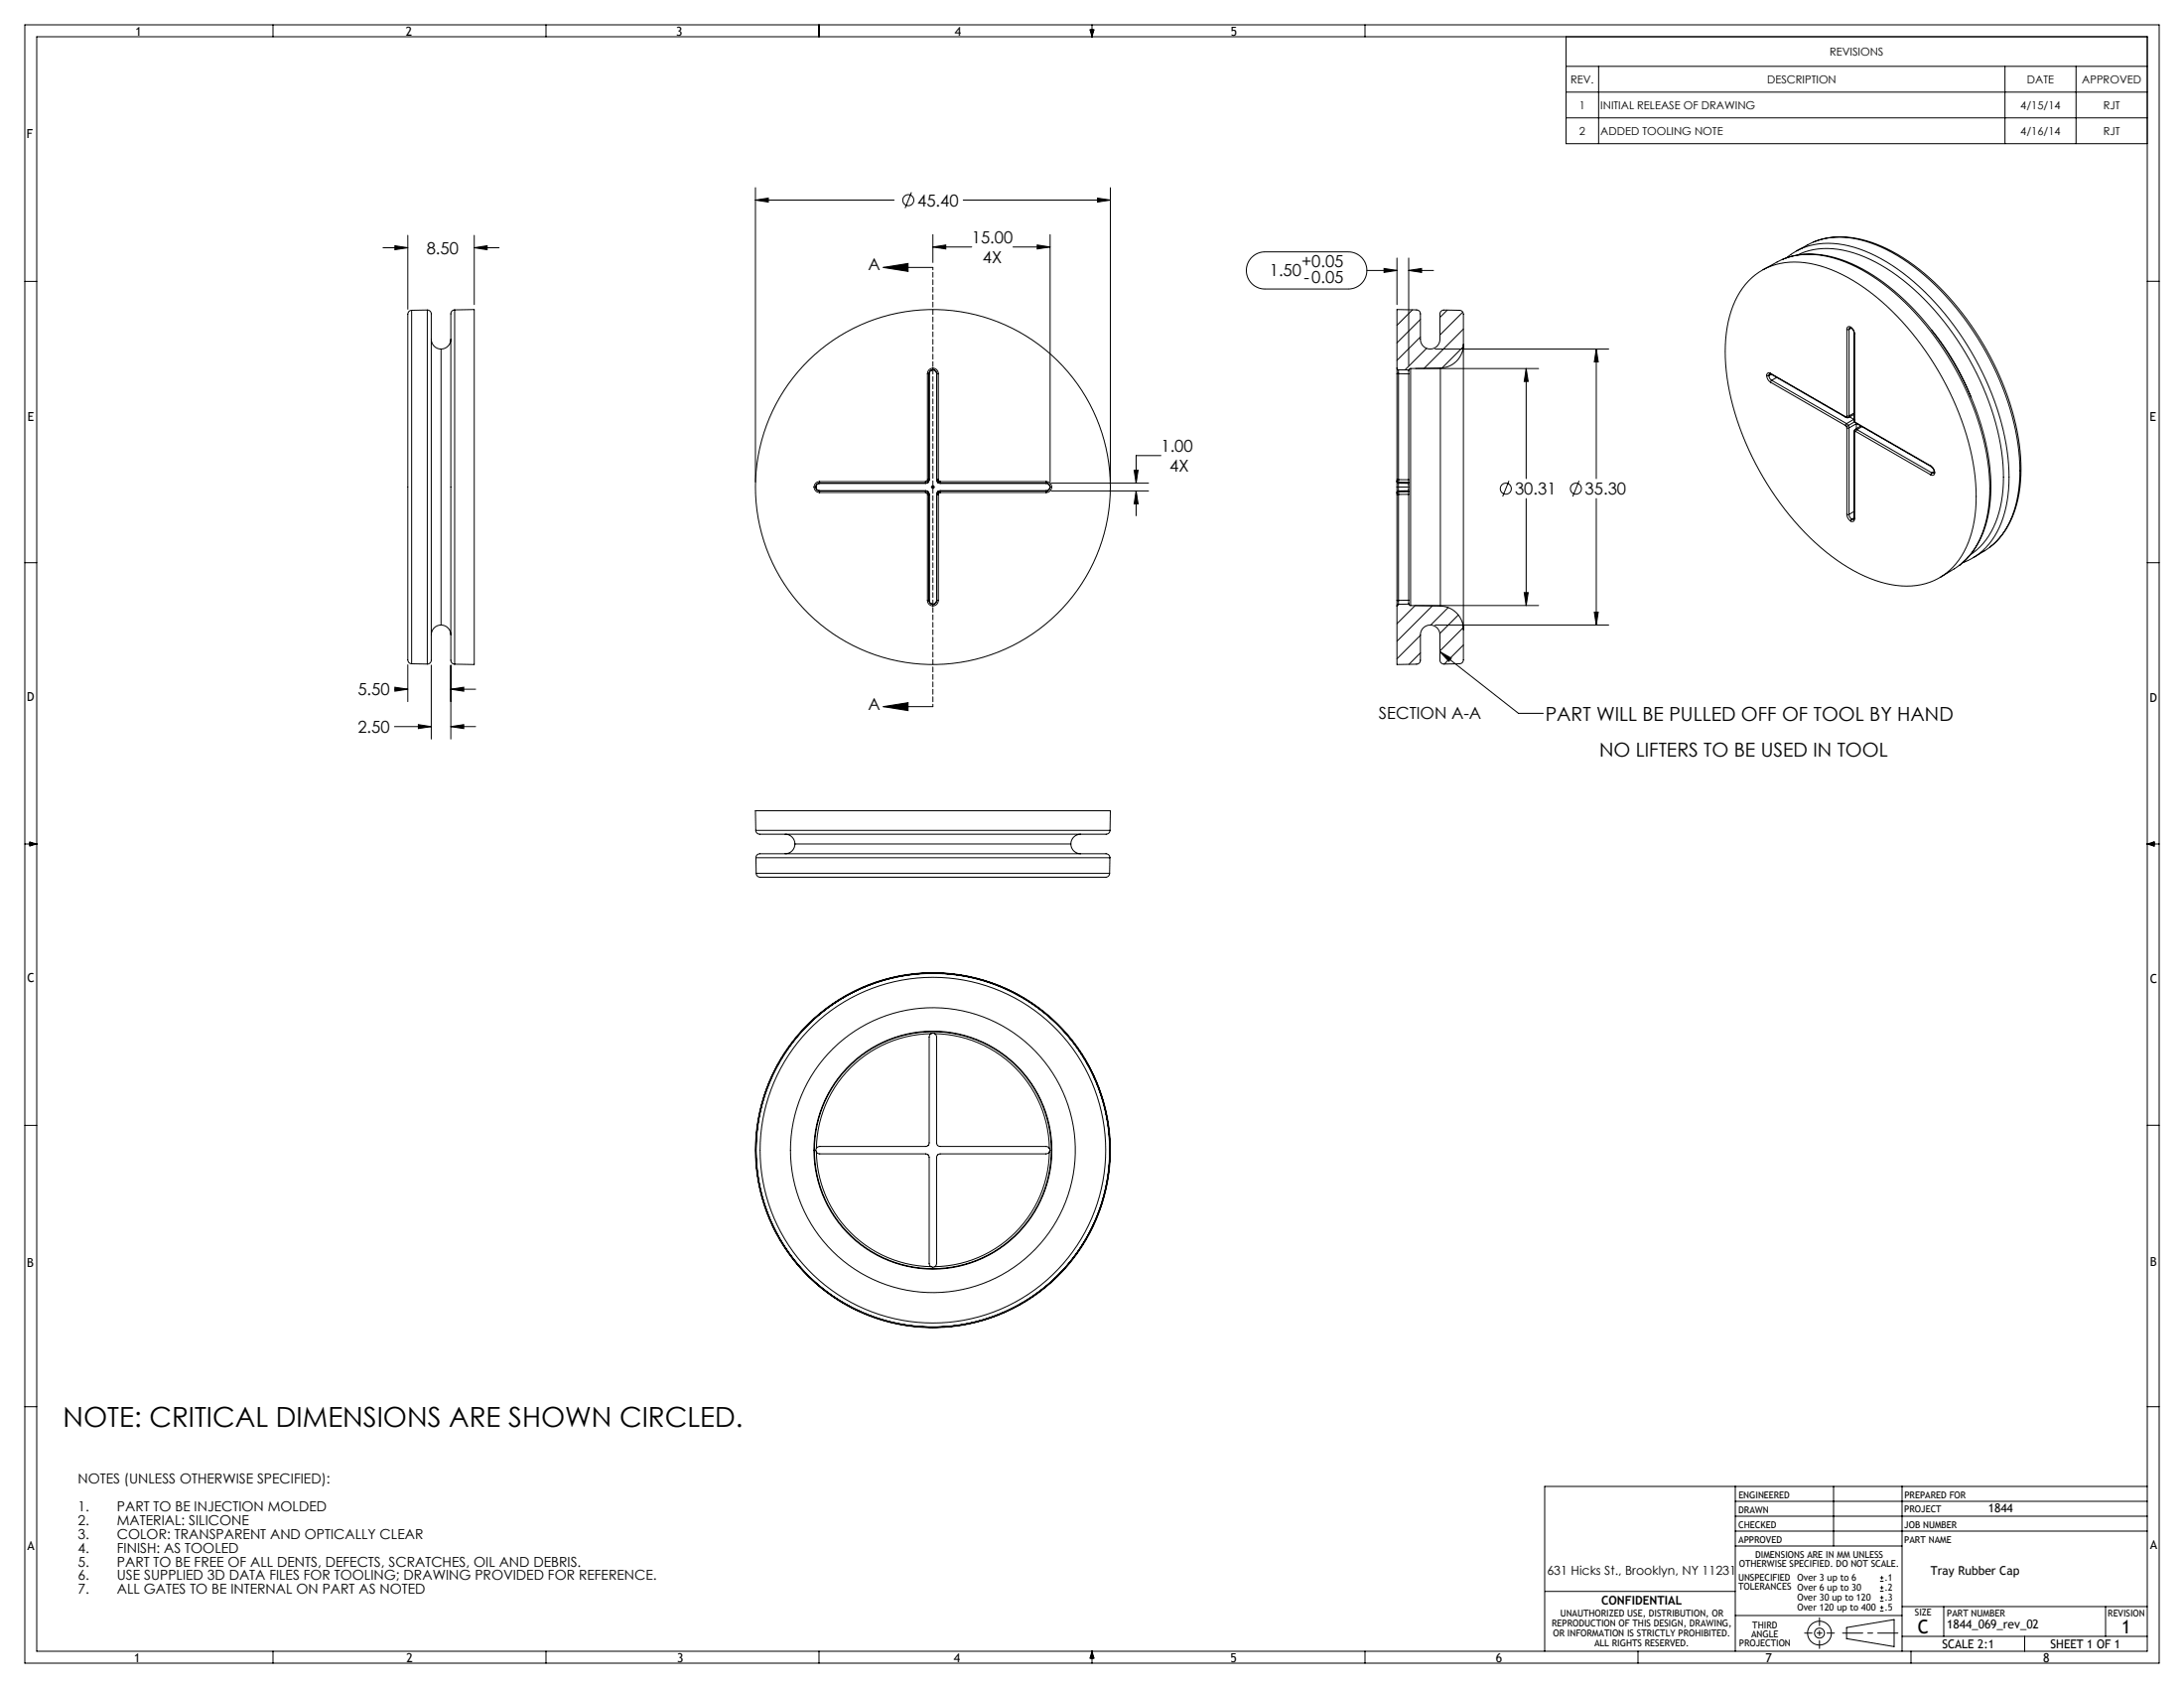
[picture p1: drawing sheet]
<svg xmlns="http://www.w3.org/2000/svg" width="559mm" height="432mm" viewBox="0 0 559 432" stroke-linecap="round" stroke-linejoin="round" font-family="sans-serif">
<g fill="none" stroke="#000" stroke-width=".25">
<path d="M6.3 6.4h546.1v419h-546.1zM9.4 9.4h540v413h-540zM69.8 6.4v3M139.7 6.4v3M209.5 6.4v3M278.9 7.6h1l-.5 1.8zM279.1 7.6l.3 1.8M279.4 6.4v3M279.7 7.6l-.3 1.8M349.2 6.4v3M400.7 9.4v27.4h148.7M400.7 17h148.7"/>
<path d="M409 17v19.8M513 17v19.8M531.2 17v19.8M400.7 30.2h148.7M400.7 23.6h148.7M193.3 51.2l3.3-.5v1zM193.3 48v75.3M193.3 51.2h35.5M233.2 49.2l-1.6 4M246.5 51.2h37.6M280.8 50.7l3.3 .5-3.3 .5zM284.1 48v75.3"/>
<path d="M6.3 72h3.1M98 63.4h6.3M101 62.9l3.3 .5-3.3 .5zM104.3 60.2v18.9M105.3 79.4a1.26 1.26 0 0 0-1 1.7v80.4a39.8 39.8 0 0 0 .2 7.9l.8 .4M105.3 79.4v90.4M109.3 79.3a1.25 1.25 0 0 1 1 1.7v80.5a38.5 38.5 0 0 1-.1 7.9l-.9 .5M109.3 79.3v90.6M109.3 79.3l-4 .1M116.3 79.3a1.26 1.26 0 0 0-1 1.7v80.6a39.9 39.9 0 0 0 .2 7.9l.8 .4M116.3 79.3l5-.1v90.8l-5-.1M116.3 79.3v90.6"/>
<path d="M121.3 63.4l3.3-.5v1zM121.3 60.2v17.7M121.3 63.4h6.4M226 68.4h12.7M226 68.4l6.3-1v2zM238.7 63.2l3.3-.5v1zM238.7 60v7.1M238.7 63.2h9.9M259.2 63.2h9.5M265.4 62.7l3.3 .5-3.3 .5zM268.7 60v63.3M320.3 65.8l1.5-1 1.5-.4h21.7a4.8 4.8 0 0 1 4.7 4.8 4.8 4.8 0 0 1-4.7 4.7h-21.4a4.8 4.8 0 0 1-4.3-2.9 4.8 4.8 0 0 1 1-5.2z"/>
<path d="M349.7 69.2h7.7M354.1 68.7l3.3 .5-3.3 .5zM357.4 66v11.9M360.4 69.2l3.3-.5v1zM360.4 66v27.5M360.4 69.2h6.4M361.4 79.3l-4 3.9M370.3 79.3l-1.9 1.9M374.3 79.8l-5.9 5.9M447.4 71.9a17 17 0 0 1 17-4.2 46.3 46.3 0 0 1 22.2 14.5 73 73 0 0 1 18.9 41.5 29.8 29.8 0 0 1-4.3 19.5 16.5 16.5 0 0 1-17.2 6.4 41.8 41.8 0 0 1-20.9-12.1 74.1 74.1 0 0 1-21.4-42.5 32 32 0 0 1 3.4-20.2zM451.1 69l3.6-2a19.4 19.4 0 0 1 16-.5 51.9 51.9 0 0 1 22 16.6 72.2 72.2 0 0 1 16.3 38.5 29.7 29.7 0 0 1-4.3 19.5l-1.5 1.9-1.8 1.6-4.9 3M456.2 66.3a21.3 21.3 0 0 1 16.2 .6 55.6 55.6 0 0 1 23.2 19.4 69.3 69.3 0 0 1 13.8 36.9 28.3 28.3 0 0 1-4.9 18.2l-1.5 1.8-1.6 1.3"/>
<path d="M458.2 65.1l-1.1 .9M458.3 65.1a17.6 17.6 0 0 1 14.6-2.2 46.2 46.2 0 0 1 22.2 14.5 72.8 72.8 0 0 1 18.8 41.3 29.7 29.7 0 0 1-4.3 19.5 15.7 15.7 0 0 1-6 5.1M459.7 64.2l2.8-1.6a19.4 19.4 0 0 1 16-.5 51.7 51.7 0 0 1 21.9 16.6 72 72 0 0 1 16.3 38.4 29.6 29.6 0 0 1-4.3 19.5l-1.5 1.8-1.8 1.6-4.2 2.6M459.9 65.2a19.4 19.4 0 0 1 15.8 0 53 53 0 0 1 22.8 18.6 69 69 0 0 1 14.1 36.6 28.2 28.2 0 0 1-4.4 17.7l-1.6 1.8-2.4 2M464 61.9a21.2 21.2 0 0 1 16.1 .5 55.2 55.2 0 0 1 23.1 19.3 69.3 69.3 0 0 1 13.9 36.8 28.4 28.4 0 0 1-4.8 18.3l-1.5 1.7-1.7 1.5M549.4 72h3M110.3 86.8a2.5 2.5 0 0 0 2.5 2.5M112.8 89.3v70.6M115.3 86.8a2.5 2.5 0 0 1-2.5 2.5M237.3 95.6h.4M237.3 95.6v27.1M237.7 95.6v27.1"/>
<path d="M237.7 95.6h.1M238.7 94.6a1 1 0 0 1 1 1M238.7 94.2v.4M238.7 94.2a1.4 1.4 0 0 1 1.4 1.4M238.7 94.6a1 1 0 0 0-1 1M238.7 94.2a1.4 1.4 0 0 0-1.4 1.4M238.7 94.6l.6 .3 .3 .7M238.7 94.6h.1M238.7 94.6l-.6 .3-.4 .7M239.6 95.6v27.1M239.7 95.6h.4M239.7 95.6v27.1"/>
<path d="M239.7 95.6h-.1M240.1 95.6v27.1M357.4 95.6h.4M357.4 94.2v1.4M357.4 94.2l.4 .4M357.4 95.6v27.1M357.8 94.6v1M357.8 94.6h2.6M357.8 95.6h2.6M357.8 95.6v27.1M360.4 95.6v27.1M360.4 94.6v1"/>
<path d="M360.9 94.3l-.5 .3M360.9 94.3v60.6M362.2 94.3h31.5M363.4 81.7l-6 6M363.4 86.2l-6 6M365 89.1l-5.5 5.5M367.2 89.3h44.4M368.5 94.1v60.9M368.5 94.1l-7.6 .2M374.4 88.7l-5.4 5.4M374.4 88.1a6 6 0 0 1-5.9 6M374.4 88.1v72.9"/>
<path d="M374.4 88.1v-7.7a1 1 0 0 0-1-1l-4-.1a1 1 0 0 0-1 1v6.5a2.5 2.5 0 0 1-2.5 2.5 2.5 2.5 0 0 1-2.5-2.5v-6.5a1 1 0 0 0-1-1l-5-.1v15M374.4 84.2l-10 10M390.5 94.3l.5 3.3h-1zM390.5 94.3v28.1M408.4 89.3l.5 3.3h-1zM408.4 89.3v33.1M452 96.1a2.19 2.19 0 0 0 1 1.7M452 96.1h.6M452.6 96.1l.2 .7 .5 .5M453 95.5a.6 .6 0 0 0-.7-.1 .6 .6 0 0 0-.3 .7M453 95.5l.1 .2M453 95.5l19.2 11.1"/>
<path d="M453 97.8l19.2 11.1M453.1 95.7a.33 .33 0 0 0-.4 0 .33 .33 0 0 0-.1 .4M453.1 95.7l19.2 11.1M453.2 95.7l-.6 .4M453.3 97.3l-.3 .5M453.3 97.3l19.2 11.1M454.6 96.6l-1.3 .7M472.5 84.2h.6M472.5 84.2v22.2M473.1 84.2v22.2M473.5 83.7l.7 .8 .2 .7M473.5 83.7a2.19 2.19 0 0 1 1 1.7"/>
<path d="M473.5 83.7a.6 .6 0 0 0-.7-.1 .6 .6 0 0 0-.3 .6M473.6 83.9a.33 .33 0 0 0-.4-.1 .33 .33 0 0 0-.1 .4M473.7 83.9l-.6 .3M474.4 85.2l.1 .2M474.4 85.2v22.1M474.5 85.4v22.1M494.3 84.5a64.7 64.7 0 0 1 10.1 17.2M297 116.5h-6.3v7.1M472.2 106.6h.2M472.2 108.9l.2 .2M472.2 106.6l.1 .2M472.3 106.8h.6"/>
<path d="M472.4 109.1l.1 .4M472.4 106.6l.5 .2M472.5 108.4l-.3 .5M472.5 108.4l.4 .4M472.5 106.4l-.1 .2M472.5 106.4h.6M472.5 109.5h.6M472.5 109.5v22.1M472.9 108.8l-.5 .3M472.9 108.8l.2 .7M473.1 106.4l-.2 .4M473.1 109.5v22.1"/>
<path d="M473.2 106.6l1.1 .7M474.3 107.3h.1M474.3 107.3l-1.8 1.1M474.4 106l-1.5 .8M474.4 107.3l.1 .2M474.4 110.4l.1 .2M474.4 110.4v22.2M474.4 105.7l-1.3 .7M474.4 107.3l.1 .6M474.5 107.5l.1 .4M474.5 110.6v22.1M474.5 107.9l.4 .4"/>
<path d="M474.5 107.9l-1.6 .9M474.6 110.3l-.1 .3M474.6 110.3l.3 .1M474.6 107.9l.3 .2M474.6 107.9h-.1M474.7 109.9l-.3 .5M474.7 109.8l.4 .1M474.7 109.8l-.1 .5M474.9 108.1v.2M474.9 110.4l19.1 11.1M474.9 108.1l19.1 11.1M474.9 108.3l19.2 11.1"/>
<path d="M475 108.3v.1M475 108.4l-1.9 1.1M475 108.4v1.3M475.1 109.9l-.2 .5M475.1 109.9l19.2 11.1M476.1 109l-1.4 .8M476.4 109.1l-1.3 .8M494 119.2a2.19 2.19 0 0 1 1 1.7M494 119.2l.1 .2M494.1 119.4l.6 .6 .2 .7M208.3 124.6a1.4 1.4 0 0 0 1.4 1.4M208.3 124.6h.4"/>
<path d="M208.7 124.6a1 1 0 0 0 1 1M208.7 124.6h.1M208.7 124.6l.3 .6 .7 .3M209.7 125.6v.4M209.7 123.2a1.4 1.4 0 0 0-1.4 1.4M209.7 123.2v.4M209.7 123.6a1 1 0 0 0-1 1M209.7 123.6h27.1M209.7 125.6h27.1M209.7 123.2h27.1M209.7 126h27.1M209.7 123.6h.1"/>
<path d="M209.7 123.6l-.7 .4-.3 .6M209.7 125.5v.1M209.7 125.5h27.1M236.8 126l.4 .1M236.8 125.6v.4M236.8 125.6l.7 .2M236.8 123.2v.4M236.8 123.6h.1M236.8 125.5l.7 .3M236.8 125.5v.1M237.2 123.1l.3 .3M237.2 126.1l.1 .4"/>
<path d="M237.2 123.1l-.4 .1M237.3 122.7l-.1 .4M237.3 122.7h.4M237.3 126.5h.4M237.3 126.5v27.1M237.5 125.8l-.3 .3M237.5 125.8l.2 .7M237.5 123.4l-.7 .2M237.5 123.4h.1M237.5 125.8h.1M237.7 122.7l-.2 .7M237.7 126.5v27.1"/>
<path d="M237.7 122.7h.1M237.7 126.5h.1M237.7 126.5v27M238.2 124.6h1M238.3 124.2l.7 .7M238.7 124.1v1M239 124.2l-.7 .7M239.6 122.7l.3 .7M239.6 126.5h.1M239.6 126.5v27M239.7 126.5h.4M239.7 122.7l.2 .7"/>
<path d="M239.7 122.7h.4M239.7 126.5v27.1M239.7 122.7h-.1M239.9 123.4l.7 .2M239.9 125.8l-.3 .7M239.9 125.8h.1M239.9 125.8l-.2 .7M239.9 125.8l.3 .3M239.9 123.4h.1M240.1 122.7l.1 .4M240.1 126.5v27.1M240.2 126.1l-.1 .4"/>
<path d="M240.2 123.1l-.3 .3M240.2 123.1l.4 .1M240.6 125.5l-.7 .3M240.6 125.5v.1M240.6 125.5h27M240.6 123.6h27M240.6 125.6l-.7 .2M240.6 125.6v.4M240.6 126l-.4 .1M240.6 123.2v.4M240.6 123.6h27.1M240.6 125.6h27.1"/>
<path d="M240.6 123.2h27.1M240.6 126h27.1M240.6 123.6h.1M267.6 123.6l.8 .4 .2 .6M267.6 125.5l.1 .1M267.7 123.6a1 1 0 0 1 1 1M267.7 123.2v.4M267.7 123.2a1.4 1.4 0 0 1 1.4 1.4M267.7 125.6v.4M267.7 123.6h-.1M268.6 124.6l-.2 .6-.8 .3M268.6 124.6h.1"/>
<path d="M268.7 124.6h.4M268.7 124.6a1 1 0 0 1-1 1M269 123.6h24.9M269 125.6h24.9M269.1 124.6a1.4 1.4 0 0 1-1.4 1.4M290.2 120.3h1l-.5 3.3zM290.7 125.6l.5 3.3h-1zM290.7 125.6v6.3M357.4 122.7h.4M357.4 123.1l.4 .3M357.4 122.7v.4M357.4 126.5h.4"/>
<path d="M357.4 126.1v.4M357.4 126v.1M357.4 123.2l.4 .4M357.4 123.1v.1M357.4 124.6h.4M357.4 124.6v1.4M357.4 123.2v1.4M357.4 126.5v27.1M357.8 123.4h2.6M357.8 122.7v.7M357.8 125.8v.7M357.8 125.8l-.4 .3"/>
<path d="M357.8 123.4v.2M357.8 125.6v.2M357.8 125.6l-.4 .4M357.8 124.6v1M357.8 124.6h2.6M357.8 123.6v1M357.8 122.7h2.6M357.8 126.5v27.1M357.8 123.6h2.6M360.4 123.6v1M360.4 122.7v.7M360.4 125.8h-2.6"/>
<path d="M360.4 125.8v.7M360.4 123.4v.2M360.4 125.5v.3M360.4 126.5v27M360.4 126.5h-2.6M360.4 125.5l-2.6 .1M360.4 124.6v.9M386.1 123l-1.6 4M390.5 127.5v27.4M404 123l-1.6 4M408.4 127.5v32.4M472.5 131.6a2.19 2.19 0 0 0 1 1.7"/>
<path d="M472.5 131.6h.6M473.1 131.6l.2 .7 .5 .5M473.8 132.8l-.3 .5M474.4 132.6a.33 .33 0 0 1-.2 .3 .33 .33 0 0 1-.4-.1M474.4 132.6l.1 .1M474.4 132.5l-.6 .3M474.4 130.8l-1.3 .8M474.5 132.7a.6 .6 0 0 1-.3 .7 .6 .6 0 0 1-.7-.1M494.3 121l-.3 .5M494.9 120.6l-.6 .4M494.9 120.7a.33 .33 0 0 1-.2 .4 .33 .33 0 0 1-.4-.1M494.9 120.7l.1 .2"/>
<path d="M495 120.9a.6 .6 0 0 1-.3 .6 .6 .6 0 0 1-.7 0M6.3 143.9h3.1M112.8 159.9a2.5 2.5 0 0 0-2.5 2.5M112.8 159.9a2.5 2.5 0 0 1 2.5 2.5M237.3 153.6a1.4 1.4 0 0 0 1.4 1.4M237.3 153.6h.4M237.7 153.6a1 1 0 0 0 1 1M237.7 153.5l.4 .8 .6 .2M237.7 153.5v.1M238.7 154.6v.4M238.7 154.5v.1M239.6 153.5l-.3 .8-.6 .2"/>
<path d="M239.6 153.5l.1 .1M239.7 153.6a1 1 0 0 1-1 1M239.7 153.6h.4M240.1 153.6a1.4 1.4 0 0 1-1.4 1.4M357.4 153.6v1.4M357.4 153.6h.4M357.4 155v15l5-.1a1 1 0 0 0 1-1v-6.5a2.5 2.5 0 0 1 2.5-2.5 2.5 2.5 0 0 1 2.5 2.5v6.5a1 1 0 0 0 1 1l4-.1a1 1 0 0 0 1-1v-7.8M357.8 153.6v1M357.8 154.6l-.4 .4M357.9 154.6l-.5 .5M360.4 153.5v1M360.4 153.5l-2.6 .1"/>
<path d="M360.4 154.5l-2.6 .1M360.4 154.5l.5 .4M360.9 154.9l7.6 .1M362.1 154.9l-4.7 4.6M362.2 154.9h31.5M366.5 155l-9.1 9M367.2 159.9h44.4M368.5 155a6 6 0 0 1 5.9 6M370.5 155.4l-4.4 4.5M373.1 157.3l-4.7 4.7M390 151.6h1l-.5 3.3zM407.9 156.6h1l-.5 3.3z"/>
<path d="M503.6 143.4l-1.4 .6M549.4 143.9h3M100.9 176.3h3.4M101 175.8l3.3 .5-3.3 .5zM104.3 170.1v9.4M105.3 169.8l4 .1M110.3 170.1v18.9M115.3 176.3l3.3-.5v1zM115.3 170.2v18.8M115.3 176.3h6.4M363.4 162.5l-6 6M363.4 167l-2.9 2.9"/>
<path d="M368.4 166.7l2.9 1.7-.6 .8zM368.4 166.7l20.1 15.8h6.4M370.5 168.9l-.9 1M374.4 160.5l-6 6M374.4 165l-3.2 3.2M100.9 185.9h9.4M107 185.4l3.3 .5-3.3 .5zM115.3 185.9l3.3-.5v1zM115.3 185.9h6.4M226 180.8h12.7M226 180.8l6.3-1.1v2.1zM6.3 215.9h3.1"/>
<path d="M7.6 215.4l1.8 .5-1.8 .5zM7.6 215.6l1.8 .3M9.4 215.9l-1.8 .3M193.4 212.4a1.26 1.26 0 0 0 1.7 1h80.6a39.9 39.9 0 0 0 7.9-.2l.4-.8M193.4 212.4l-.1-5h90.8l-.1 5M193.4 212.4h90.6M193.4 219.4a1.25 1.25 0 0 1 1.7-1h80.5a38.5 38.5 0 0 1 7.9 .2l.5 .8M193.4 219.4h90.6M193.4 219.4l.1 4M200.9 213.4a2.5 2.5 0 0 1 2.5 2.5M203.4 215.9a2.5 2.5 0 0 1-2.5 2.5M203.4 215.9h70.6"/>
<path d="M274 215.9a2.5 2.5 0 0 0 2.5 2.5M276.5 213.4a2.5 2.5 0 0 0-2.5 2.5M284 219.4l-.1 4M549.4 215.9h3M549.4 215.9l1.8 .3M549.4 215.9l1.8-.6v1.2zM551.2 215.6l-1.8 .3M193.5 223.4a1.26 1.26 0 0 0 1.7 1h80.4a39.7 39.7 0 0 0 7.9-.2l.4-.8M193.5 223.4h90.4M238.2 264.4l.5-.1 .5 .1M238.2 264.4a29.8 29.8 0 0 0-29.3 29.4M238.2 264.4l-.5 .9v27.1l-.2 .6-.7 .3h-27.1l-.8 .5"/>
<path d="M239.2 264.4a29.8 29.8 0 0 1 29.3 29.4M239.2 264.4l.4 .9v27.1l.3 .6 .7 .3h27l.9 .5M6.3 287.9h3.1M208.9 293.8l-.2 .4 .2 .5M208.9 294.7a29.8 29.8 0 0 0 29.3 29.3M208.9 294.7l.8 .5h27.1l.7 .2 .2 .7v27.1l.5 .8M268.5 294.7a29.8 29.8 0 0 1-29.3 29.3M268.5 293.8l.1 .4-.1 .5M268.5 294.7l-.9 .5h-27l-.7 .2-.3 .7v27.1l-.4 .8M549.4 287.9h3M238.2 324l.5 .2 .5-.2M6.3 359.8h3.1"/>
<path d="M549.4 359.8h3M444 384h105.4M444 387.9h105.4M444 380.2v42.2M444 395.5h42.7M444 391.7h105.4M469.1 380.2v15.3M486.7 380.2v42.2M549.4 380.2h-154.2v42.2M395.3 407.1h48.7M444 413.3h42.7M472.5 416.3l12.1-2v6.9l-12.1-2z"/>
<path d="M481 404.5h.9M481 403.6h.9M481 407h.9M481 406.1h.9M481 409.6h.9M481 408.7h.9M481 412.1h.9M481 411.2h.9M481.5 403.2v.8M481.5 405.7v.9M481.5 408.2v.9M481.5 410.8v.9"/>
<path d="M486.7 418.6h62.7M486.7 411h62.7M497.3 411v7.6M518 418.6v3.8M538.7 411v7.6M69.8 422.4v3M139.7 422.4v3M209.5 422.4v3M279.4 422.4v3M279.4 422.4l.5 1.8h-1zM279.4 422.4l.3 1.8M279.4 422.4l-.3 1.8"/>
<path d="M349.2 422.4v3M419.1 422.4v3M488.9 422.4v3"/>
<circle cx="232.4" cy="51.2" r="1.41"/>
<circle cx="238.7" cy="124.6" r="45.4"/>
<circle cx="385.3" cy="125" r="1.41"/>
<circle cx="403.2" cy="125" r="1.41"/>
<circle cx="238.7" cy="294.2" r="30.4"/>
<circle cx="238.7" cy="294.2" r="30.3"/>
<circle cx="238.7" cy="294.2" r="45.3"/>
<circle cx="238.7" cy="294.2" r="45.4"/>
<circle cx="238.7" cy="294.2" r="44.2"/>
<circle cx="238.7" cy="294.2" r="45.2"/>
<circle cx="238.7" cy="294.2" r="36.4"/>
<circle cx="465.5" cy="417.8" r="1.27"/>
<circle cx="465.5" cy="417.8" r="3"/>
</g>
<path d="M238.7 68.4v112.4" fill="none" stroke="#000" stroke-width=".25" stroke-dasharray="1.3 .6" stroke-dashoffset=".7"/>
<path d="M461.7 417.8h7.6" fill="none" stroke="#000" stroke-width=".25" stroke-dasharray="15.2 1.3 1.3 1.3" stroke-dashoffset="13.3"/>
<path d="M465.5 413.8v7.9" fill="none" stroke="#000" stroke-width=".25" stroke-dasharray="15.2 1.3 1.3 1.3" stroke-dashoffset="13.2"/>
<path d="M471.4 417.8h14.2" fill="none" stroke="#000" stroke-width=".25" stroke-dasharray="15.2 1.3 1.3 1.3" stroke-dashoffset="10.1"/>
<g fill="#000">
<path d="M368.4 166.7l2.9 1.7-.6 .8z"/>
<path d="M193.3 51.2l3.3-.5v1zM280.8 50.7l3.3 .5-3.3 .5zM290.2 120.3h1l-.5 3.3zM290.7 125.6l.5 3.3h-1zM101 62.9l3.3 .5-3.3 .5zM121.3 63.4l3.3-.5v1zM107 185.4l3.3 .5-3.3 .5zM115.3 185.9l3.3-.5v1zM101 175.8l3.3 .5-3.3 .5zM115.3 176.3l3.3-.5v1zM390.5 94.3l.5 3.3h-1zM390 151.6h1l-.5 3.3zM408.4 89.3l.5 3.3h-1zM407.9 156.6h1l-.5 3.3zM360.4 69.2l3.3-.5v1zM354.1 68.7l3.3 .5-3.3 .5z"/>
<path d="M226 68.4l6.3-1v2zM226 180.8l6.3-1.1v2.1z"/>
<path d="M265.4 62.7l3.3 .5-3.3 .5zM238.7 63.2l3.3-.5v1z"/>
</g>
<text font-size="7.1" x="16.2" y="365">NOTE: CRITICAL DIMENSIONS ARE SHOWN CIRCLED.</text>
<g font-size="4.9">
<text x="395.4" y="184.4">PART WILL BE PULLED OFF OF TOOL BY HAND</text>
<text x="409.2" y="193.4">NO LIFTERS TO BE USED IN TOOL</text>
</g>
<g font-size="4.8">
<text x="490.7" y="417.9">C</text>
<text x="542.9" y="417.9">1</text>
</g>
<g font-size="4.2">
<text x="234.7" y="52.8">45.40</text>
<text x="109.1" y="65">8.50</text>
<text x="248.6" y="62.3">15.00</text>
<text x="222.1" y="69.2">A</text>
<text x="251.4" y="67.3">4X</text>
<text x="324.8" y="70.5">1.50</text>
<text x="333" y="68.3">+0.05</text>
<text x="333.6" y="72.4">-0.05</text>
<text x="297" y="115.6">1.00</text>
<text x="299.3" y="120.7">4X</text>
<text x="387.6" y="126.6">30.31</text>
<text x="405.5" y="126.6">35.30</text>
<text x="91.5" y="177.9">5.50</text>
<text x="222.1" y="181.5">A</text>
<text x="352.8" y="183.9">SECTION A-A</text>
<text x="91.5" y="187.5">2.50</text>
</g>
<g font-size="3.5">
<text x="19.9" y="379.5">NOTES (UNLESS OTHERWISE SPECIFIED):</text>
<text x="19.9" y="386.6">1.</text>
<text x="29.9" y="386.6">PART TO BE INJECTION MOLDED</text>
<text x="19.9" y="390.1">2.</text>
<text x="19.9" y="393.6">3.</text>
<text x="29.9" y="390.1">MATERIAL: SILICONE</text>
<text x="29.9" y="393.6">COLOR: TRANSPARENT AND OPTICALLY CLEAR</text>
<text x="19.9" y="397.2">4.</text>
<text x="19.9" y="400.7">5.</text>
<text x="29.9" y="397.2">FINISH: AS TOOLED</text>
<text x="29.9" y="400.7">PART TO BE FREE OF ALL DENTS, DEFECTS, SCRATCHES, OIL AND DEBRIS.</text>
<text x="19.9" y="404.2">6.</text>
<text x="19.9" y="407.8">7.</text>
<text x="29.9" y="404.2">USE SUPPLIED 3D DATA FILES FOR TOOLING; DRAWING PROVIDED FOR REFERENCE.</text>
<text x="29.9" y="407.8">ALL GATES TO BE INTERNAL ON PART AS NOTED</text>
</g>
<g font-size="3.2">
<text x="34.6" y="9.1">1</text>
<text x="103.8" y="9.1">2</text>
<text x="173" y="9">3</text>
<text x="244.3" y="9.2">4</text>
<text x="314.9" y="9.1">5</text>
<text x="6.8" y="35.2">F</text>
<text x="7" y="107.6">E</text>
<text x="550" y="107.6">E</text>
<text x="6.9" y="179.3">D</text>
<text x="550" y="179.5">D</text>
<text x="7" y="251.3">C</text>
<text x="550.1" y="251.5">C</text>
<text x="550.1" y="324">B</text>
<text x="6.9" y="324">B</text>
<text x="7" y="396.4">A</text>
<text x="550.2" y="396.3">A</text>
<text x="395.8" y="402.8">631 Hicks St., Brooklyn, NY 11231</text>
<text x="34.4" y="425.2">1</text>
<text x="104" y="425.2">2</text>
<text x="173.3" y="425.2">3</text>
<text x="244" y="425.2">4</text>
<text x="314.9" y="425.2">5</text>
<text x="382.7" y="425.2">6</text>
<text x="451.8" y="425.2">7</text>
<text x="522.8" y="425.2">8</text>
</g>
<g font-size="3.1">
<text x="508.7" y="386.9">1844</text>
<text x="494" y="402.7">Tray Rubber Cap</text>
<text x="409.7" y="410.5">CONFIDENTIAL</text>
<text x="498.1" y="416.6">1844_069_rev_02</text>
<text x="496.9" y="421.7">SCALE 2:1</text>
<text x="524.6" y="421.7">SHEET 1 OF 1</text>
</g>
<g font-size="2.8">
<text x="468.1" y="14.2">REVISIONS</text>
<text x="401.9" y="21.3">REV.</text>
<text x="452.2" y="21.3">DESCRIPTION</text>
<text x="518.6" y="21.3">DATE</text>
<text x="532.7" y="21.3">APPROVED</text>
<text x="404.1" y="27.9">1</text>
<text x="409.5" y="27.9">INITIAL RELEASE OF DRAWING</text>
<text x="516.9" y="27.9">4/15/14</text>
<text x="538.2" y="27.9">RJT</text>
<text x="404.1" y="34.5">2</text>
<text x="409.5" y="34.5">ADDED TOOLING NOTE</text>
<text x="516.9" y="34.5">4/16/14</text>
<text x="538.2" y="34.5">RJT</text>
</g>
<g font-size="2.4">
<text x="444.8" y="383.2">ENGINEERED</text>
<text x="487.3" y="383.2">PREPARED FOR</text>
<text x="444.8" y="387">DRAWN</text>
<text x="487.3" y="386.9">PROJECT</text>
<text x="444.8" y="394.6">APPROVED</text>
<text x="444.8" y="390.8">CHECKED</text>
<text x="487.2" y="394.6">PART NAME</text>
<text x="487.2" y="390.8">JOB NUMBER</text>
<text x="444.9" y="400.9">OTHERWISE SPECIFIED. DO NOT SCALE.</text>
<text x="449.1" y="398.6">DIMENSIONS ARE IN MM UNLESS</text>
<text x="444.8" y="404.4">UNSPECIFIED</text>
<text x="444.8" y="406.7">TOLERANCES Over 6 up to 30</text>
<text x="459.9" y="404.5">Over 3 up to 6</text>
<text x="482.2" y="404.5">.1</text>
<text x="482.2" y="407">.2</text>
<text x="399.2" y="413.6">UNAUTHORIZED USE, DISTRIBUTION, OR</text>
<text x="459.9" y="409.6">Over 30 up to 120</text>
<text x="459.9" y="412.1">Over 120 up to 400</text>
<text x="482.2" y="409.6">.3</text>
<text x="482.2" y="412.1">.5</text>
<text x="490" y="413.4">SIZE</text>
<text x="498.1" y="413.4">PART NUMBER</text>
<text x="539.3" y="413.4">REVISION</text>
<text x="397.1" y="416.1">REPRODUCTION OF THIS DESIGN, DRAWING,</text>
<text x="397.4" y="418.7">OR INFORMATION IS STRICTLY PROHIBITED.</text>
<text x="448.1" y="418.9">ANGLE</text>
<text x="448.4" y="416.6">THIRD</text>
<text x="408" y="421.2">ALL RIGHTS RESERVED.</text>
<text x="445" y="421.2">PROJECTION</text>
</g>
</svg>
